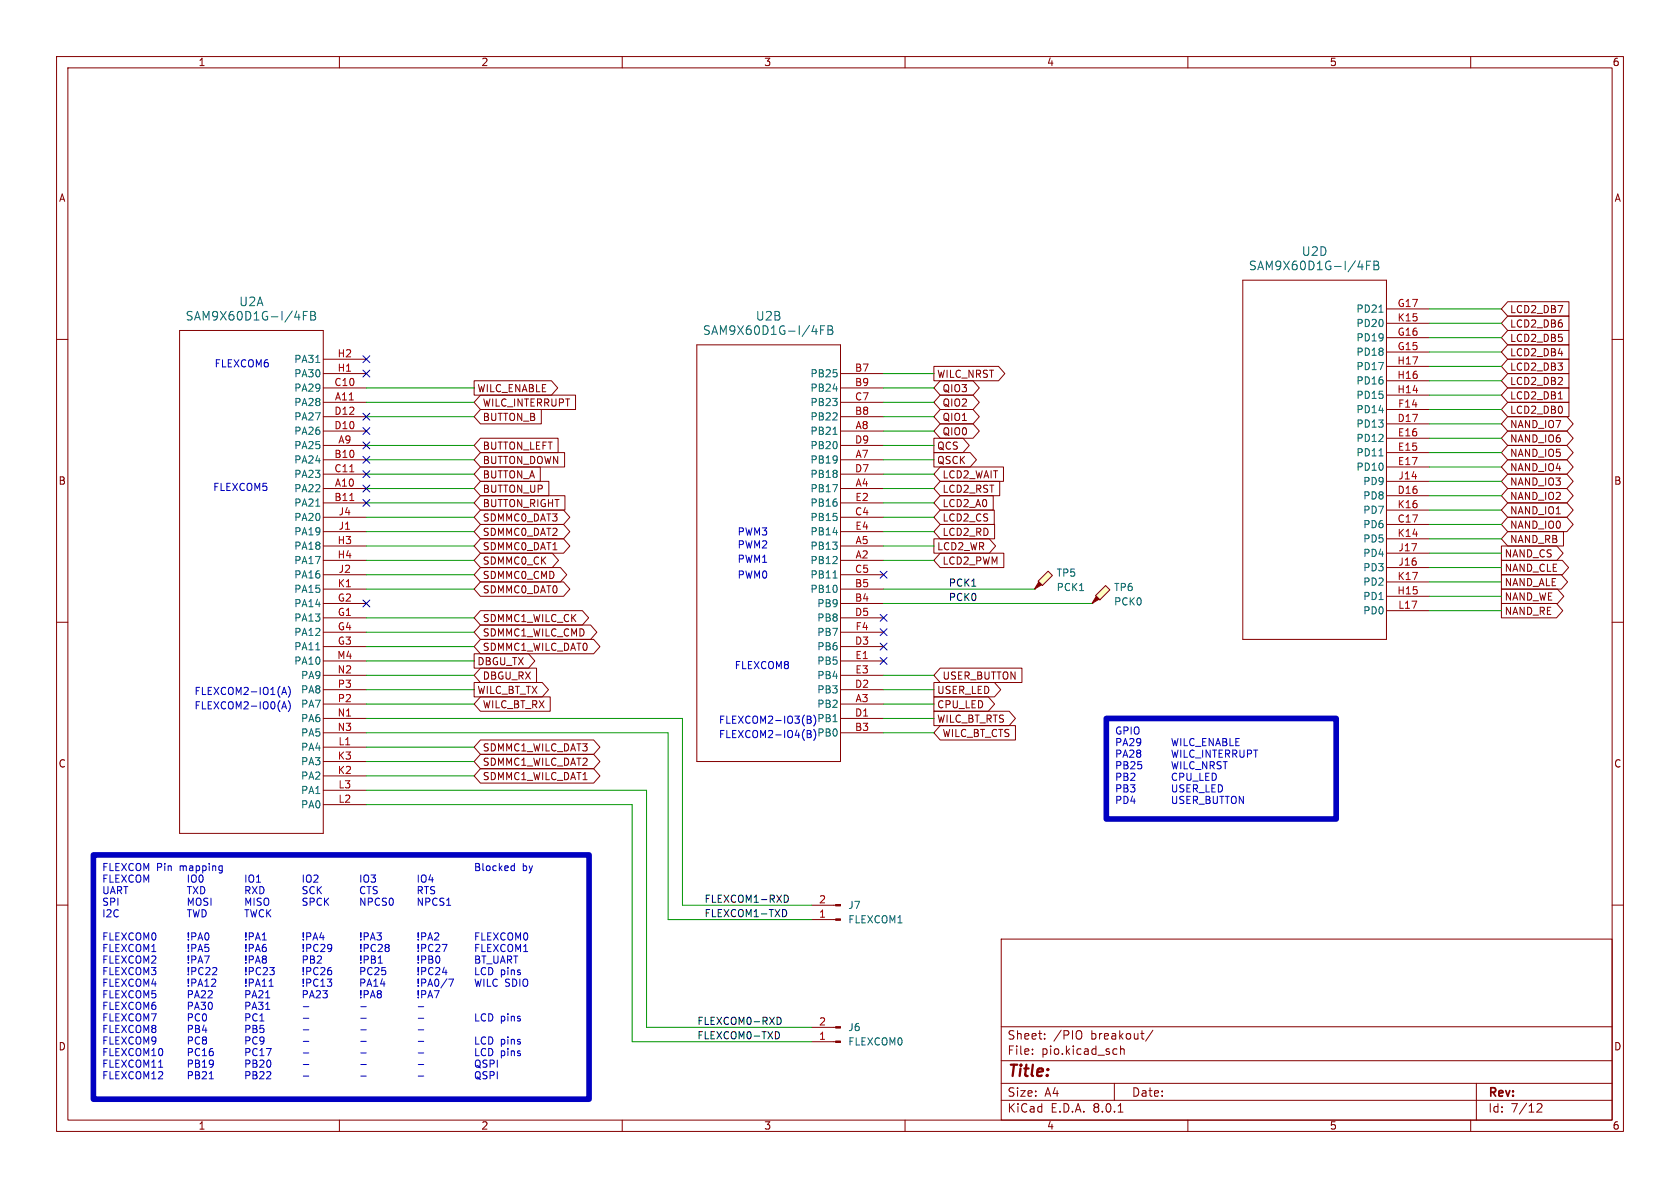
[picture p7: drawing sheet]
<svg xmlns="http://www.w3.org/2000/svg" width="297mm" height="210mm" viewBox="0 0 297 210" stroke-linecap="round" stroke-linejoin="round" font-family="sans-serif">
<g fill="none" stroke="#840000" stroke-width=".18">
<path d="M10 10h277v190h-277zM12 12h273v186h-273zM60 10v2M110 10v2M160 10v2M210 10v2M260 10v2M10 60h2M31.7 58.4h25.4v88.9h-25.4zM219.7 49.5h25.4v63.5h-25.4zM245.1 59.7h7.6M245.1 54.6h7.6"/>
<path d="M245.1 57.2h7.6M285 60h2M57.1 76.2h7.7M57.1 66h7.7M57.1 73.7h7.7M57.1 68.6h7.7M57.1 71.1h7.7M57.1 78.7h7.7M57.1 63.5h7.7M123.2 61h25.4v73.6h-25.4zM148.6 76.2h7.6M148.6 66h7.6"/>
<path d="M148.6 73.7h7.6M148.6 68.6h7.6M148.6 71.1h7.6M148.6 78.7h7.6M245.1 74.9h7.6M245.1 77.5h7.6M245.1 72.4h7.6M245.1 62.2h7.6M245.1 69.9h7.6M245.1 67.3h7.6M245.1 64.8h7.6M57.1 99.1h7.7"/>
<path d="M57.1 86.4h7.7M57.1 96.5h7.7M57.1 81.3h7.7M57.1 91.4h7.7M57.1 83.8h7.7M57.1 88.9h7.7M57.1 94h7.7M148.6 99.1h7.6M148.6 86.4h7.6M148.6 96.5h7.6M148.6 81.3h7.6M148.6 91.4h7.6"/>
<path d="M148.6 83.8h7.6M148.6 88.9h7.6M148.6 94h7.6M245.1 92.7h7.6M245.1 87.6h7.6M245.1 80h7.6M245.1 82.6h7.6M245.1 85.1h7.6M245.1 97.8h7.6M245.1 95.3h7.6M245.1 90.2h7.6M10 110h2"/>
<path d="M57.1 106.7h7.7M57.1 104.1h7.7M57.1 101.6h7.7M57.1 114.3h7.7M57.1 109.2h7.7M57.1 116.8h7.7M57.1 119.4h7.7M57.1 111.8h7.7M148.6 106.7h7.6M148.6 104.1h7.6M148.6 101.6h7.6M148.6 114.3h7.6"/>
<path d="M148.6 109.2h7.6M148.6 116.8h7.6M148.6 119.4h7.6M148.6 111.8h7.6M245.1 105.4h7.6M245.1 100.3h7.6M245.1 102.9h7.6M245.1 108h7.6M285 110h2M57.1 134.6h7.7M57.1 124.5h7.7M57.1 129.5h7.7"/>
<path d="M57.1 127h7.7M57.1 121.9h7.7M57.1 137.2h7.7M57.1 132.1h7.7M57.1 139.7h7.7M148.6 124.5h7.6M148.6 129.5h7.6M148.6 127h7.6M148.6 121.9h7.6M10 160h2M57.1 142.2h7.7M285 160h2"/>
<path d="M143.5 160h4.2M143.5 162.6h4.2M177 166h108v32h-108zM60 198v2M110 198v2M143.5 181.6h4.2M143.5 184.2h4.2M160 198v2M177 194.5h108M177 191.5h108M177 187.5h108M177 181.5h108"/>
<path d="M182.5 186.3v.1M182.5 185.5v.1M184.7 183.6v.1M184.7 182.8v.1M191 182.3a1.07 1.07 0 0 1 0 1.3M197 191.5v3M197.3 185.4l.2 .1M197.5 186.3l-.2 .1M197.7 196.6h.8M198.1 184.9v1.5M198.1 185.5l.2-.1 .4 .1v.9M203.8 182.1l-1.3 2"/>
<path d="M210 198v2M260 198v2M261 191.5v6.5M271.7 195.2l.6-.1 .2 .1 .1 .3-.9 1.1h.9"/>
</g>
<g fill="none" stroke="#006464" stroke-width=".18">
<path d="M53.6 55.8h.5M54.4 55.1h-.8v1.5M54.9 55.8h.5M54.9 55.1h.5l.3 .1v.3l-.3 .3a.41 .41 0 0 1 .4 .3 .41 .41 0 0 1-.3 .5h-.6zM145.1 58.3h.5M145.8 57.6h-.7v1.5M146.4 58.3h.5M146.4 57.6h.5l.2 .1 .1 .3-.3 .3a.41 .41 0 0 1 .4 .4 .41 .41 0 0 1-.3 .4h-.6zM241.6 46.9h.5M242.3 46.2h-.7v1.5M242.9 46.9h.5M242.9 46.2h.5l.2 .1 .1 .3-.3 .3a.41 .41 0 0 1 .4 .4 .41 .41 0 0 1-.3 .4h-.6z"/>
<path d="M243.8 55.2h.7M55.8 64.1h.8M147.3 76.8h.7M55.8 89.5h.8M243.8 80.6h.7M55.8 114.9h.8M147.3 102.2h.7"/>
</g>
<g fill="#840000" stroke="#840000" stroke-width=".18">
<path d="M147.7 159.9h.9v.2h-.9z"/>
<path d="M147.7 162.4h.9v.3h-.9z"/>
<path d="M147.7 181.5h.9v.2h-.9z"/>
<path d="M147.7 184h.9v.3h-.9z"/>
</g>
<path d="M61.8 88.5h.8M61.8 83.4h.8" fill="none" stroke="#a90000" stroke-width=".18"/>
<path d="M193.7 105.3l1.8-1.8 .7 .8-1.8 1.7z" fill="#ffffc2"/>
<path d="M193.8 105.4l.5 .5-1.3 .8z" fill="#840000" stroke="#840000" stroke-width=".18"/>
<path d="M193 106.7h.1M193.7 105.3l1.8-1.8 .7 .8-1.8 1.7z" fill="none" stroke="#840000" stroke-width=".18"/>
<path d="M183.5 102.7l1.8-1.7 .8 .7-1.8 1.8z" fill="#ffffc2"/>
<path d="M183.6 102.9l.5 .5-1.2 .7z" fill="#840000" stroke="#840000" stroke-width=".18"/>
<g fill="none" stroke="#840000" stroke-width=".18">
<path d="M266.5 53.3h10.9v2.6h-10.9l-1.1-1.3zM266.5 58.4h10.9v2.6h-10.9l-1.1-1.3zM266.5 55.9h10.9v2.5h-10.9l-1.1-1.2zM83.8 67.3h13.7l1.1 1.3-1.1 1.3h-13.7zM84.9 72.4h10.8v2.5h-10.8l-1.1-1.2zM84.9 69.8h16.8v2.6h-16.8l-1.1-1.3zM84.9 77.5h13.8v2.5h-13.8l-1.1-1.3zM165.1 77.5h5.1l1.2 1.2-1.2 1.3h-5.1zM165.1 64.8h11.4l1.1 1.2-1.1 1.3h-11.4zM166.2 69.8h5.8l1.1 1.3-1.1 1.3h-5.8l-1.1-1.3zM166.2 72.4h5.8l1.1 1.3-1.1 1.2h-5.8l-1.1-1.2zM166.2 67.3h5.8l1.1 1.3-1.1 1.3h-5.8l-1.1-1.3z"/>
<path d="M166.2 74.9h5.8l1.1 1.3-1.1 1.3h-5.8l-1.1-1.3zM266.5 63.5h10.9v2.5h-10.9l-1.1-1.2zM266.5 61h10.9v2.5h-10.9l-1.1-1.3zM266.5 78.7h10.5l1.1 1.3-1.1 1.3h-10.5l-1.1-1.3zM266.5 76.2h10.5l1.1 1.3-1.1 1.2h-10.5l-1.1-1.2zM266.5 68.6h10.9v2.5h-10.9l-1.1-1.2zM266.5 71.1h10.9v2.6h-10.9l-1.1-1.3zM266.5 73.7h10.5l1.1 1.2-1.1 1.3h-10.5l-1.1-1.3zM266.5 66h10.9v2.6h-10.9l-1.1-1.3zM275.5 70.5h.7M84.9 95.2h14.7l1.1 1.3-1.1 1.3h-14.7l-1.1-1.3zM84.9 97.8h12.7l1.1 1.3-1.1 1.2h-12.7l-1.1-1.2z"/>
<path d="M84.9 90.2h14.7l1.1 1.2-1.1 1.3h-14.7l-1.1-1.3zM84.9 85.1h12.1v2.5h-12.1l-1.1-1.2zM84.9 80h14.9v2.6h-14.9l-1.1-1.3zM84.9 82.5h10.6v2.6h-10.6l-1.1-1.3zM84.9 87.6h15v2.6h-15l-1.1-1.3zM84.9 92.7h14.7l1.1 1.3-1.1 1.3h-14.7l-1.1-1.3zM165.1 80h6.4l1.1 1.3-1.1 1.3h-6.4zM165.1 95.2h9.8l1.1 1.3-1.1 1.3h-9.8zM166.2 92.7h9.6v2.6h-9.6l-1.1-1.3zM166.2 97.8h11.3v2.5h-11.3l-1.1-1.2zM166.2 90.2h9.6v2.5h-9.6l-1.1-1.3zM166.2 82.5h11.2v2.6h-11.2l-1.1-1.3z"/>
<path d="M166.2 87.6h9.4v2.6h-9.4l-1.1-1.3zM166.2 85.1h10.5v2.5h-10.5l-1.1-1.2zM265.4 96.5h9.8l1.1 1.3-1.1 1.3h-9.8zM265.4 99.1h10.8l1.1 1.2-1.1 1.3h-10.8zM266.5 94h9.9v2.5h-9.9l-1.1-1.2zM266.5 88.9h10.5l1.1 1.3-1.1 1.2h-10.5l-1.1-1.2zM266.5 83.8h10.5l1.1 1.3-1.1 1.3h-10.5l-1.1-1.3zM266.5 86.4h10.5l1.1 1.2-1.1 1.3h-10.5l-1.1-1.3zM266.5 91.4h10.5l1.1 1.3-1.1 1.3h-10.5l-1.1-1.3zM266.5 81.3h10.5l1.1 1.3-1.1 1.2h-10.5l-1.1-1.2zM83.8 115.6h9.6l1.2 1.2-1.2 1.3h-9.6zM84.9 100.3h14.2l1.1 1.3-1.1 1.3h-14.2l-1.1-1.3z"/>
<path d="M84.9 102.9h14.7l1.1 1.2-1.1 1.3h-14.7l-1.1-1.3zM84.9 110.5h19.5l1.1 1.3-1.1 1.2h-19.5l-1.1-1.2zM84.9 113h20.1l1.1 1.3-1.1 1.3h-20.1l-1.1-1.3zM84.9 107.9h18.1l1.1 1.3-1.1 1.3h-18.1l-1.1-1.3zM84.9 118.1h10v2.6h-10l-1.1-1.3zM166.2 118.1h14.5v2.6h-14.5l-1.1-1.3zM182.9 104.1h.1M183.5 102.7l1.8-1.7 .8 .7-1.8 1.8zM265.4 106.7h9.8l1.1 1.3-1.1 1.2h-9.8zM265.4 101.6h10.6l1.1 1.3-1.1 1.2h-10.6zM265.4 104.1h10l1.1 1.3-1.1 1.3h-10zM83.8 120.6h12.1l1.1 1.3-1.1 1.3h-12.1z"/>
<path d="M84.9 130.8h20.1l1.1 1.3-1.1 1.3h-20.1l-1.1-1.3zM84.9 133.3h20.1l1.1 1.3-1.1 1.3h-20.1l-1.1-1.3zM84.9 123.2h12.4v2.5h-12.4l-1.1-1.2zM84.9 135.9h20.1l1.1 1.3-1.1 1.2h-20.1l-1.1-1.2zM165.1 125.7h13.3l1.1 1.3-1.1 1.3h-13.3zM165.1 120.6h10.7l1.1 1.3-1.1 1.3h-10.7zM165.1 123.2h9.6l1.1 1.3-1.1 1.2h-9.6zM166.2 128.3h13.3v2.5h-13.3l-1.1-1.3z"/>
</g>
<path d="M138.7 158.2a.64 .64 0 0 1 .7 .7 .64 .64 0 0 1-.7 .6M137.4 179.8a.64 .64 0 0 1 .7 .7 .64 .64 0 0 1-.7 .6M138.7 160.8a.68 .68 0 0 1 .4 .6 .68 .68 0 0 1-.4 .6M137.4 182.4a.68 .68 0 0 1 .4 .6 .68 .68 0 0 1-.4 .6" fill="none" stroke="#0f0f0f" stroke-width=".18"/>
<g fill="none" stroke="#0000c2" stroke-width=".18">
<path d="M49.8 125.3l.4-1.3 .5 1.3M49.8 122.8l.4-1.3 .5 1.3M49.9 125h.6M49.9 122.4h.6M51 123.9a1.46 1.46 0 0 1 0 1.9M51 121.3a1.46 1.46 0 0 1 0 2M142.7 129.1l.6 .1 .1 .3-.3 .2M142.7 126.6l.6 .1 .1 .2-.3 .3M142.7 129.7h.4M142.7 127.2h.4M143.1 129.7l.3 .3v.3l-.7 .1M143.1 127.2l.3 .2v.3l-.7 .2"/>
<path d="M143.9 128.9l.1 .3M143.9 126.4l.1 .2M144 130.6l-.1 .3M144 128.1l-.1 .2M210.6 136.7l-.1 1.1-.2 .2-.3-.1M210.9 138.1h.9M211 138.7h.5l.2 .3-.1 .3-.6 .1M211.3 139.4l.4 .6M212.1 136.7v1.3h.6M212.6 134.6l.7 1.3v-1.3M213.2 137.3h.4M213.2 138.7v1.3h.6"/>
<path d="M213.8 136.7h-.6v1.3h.6M213.9 134.6v1.3M214.2 139.3h.5M214.2 135.3l.5 .6M214.3 136.7a.64 .64 0 0 1 .7 .6 .64 .64 0 0 1-.7 .7zM214.7 135.1l-.3 .2h-.5M214.9 138.7h-.7v1.3h.7M214.9 131.8l.4-1.3 .5 1.3M215 131.5h.6M215.2 135l.7 .5-.3 .4-.4-.1M215.4 138.7a.64 .64 0 0 1 .7 .7 .64 .64 0 0 1-.7 .6zM216.2 130.5h.4l.2 .3-.2 .4 .2 .1 .1 .3-.2 .2h-.5z"/>
<path d="M216.2 131.2h.4M216.6 134.6v1.3M217.5 130.5v1.3h.6M217.9 132.6h.5l.3 .2-.2 .4-.6 .1M218.2 133.3l.5 .6M218.5 131.2h.4M219.1 130.5h-.6v1.3h.6M219.2 132.6v1l.2 .3h.3l.2-.3v-1M220.5 133.3l.6-.1 .2-.2-.1-.3-.7-.1v1.3M221.6 132.6h.8M222 132.6v1.3M38.9 153.1h.4"/>
<path d="M39.3 153.1v1l-.3 .2M39.3 153.8l-.4 .1M46.2 156.7a.66 .66 0 0 1 .5 .8 .66 .66 0 0 1-.8 .5M53.6 154.7v1.2M54.2 154.9l.3-.2a.43 .43 0 0 1 .5 .4v.4a.42 .42 0 0 1-.4 .5 .42 .42 0 0 1-.4-.5zM54.3 156.8l-.5-.1-.2 .3 .1 .3 .5 .2v.4l-.2 .1-.4-.1M54.3 158.8h-.5l-.2 .2 .1 .3 .5 .3v.3l-.2 .1h-.4M54.8 159.4h.6l.2-.2-.1-.3-.7-.1v1.2M55.5 154.8l.5-.1 .2 .3-.8 .9h.8M55.6 156.8a.6 .6 0 0 0-.9 .5 .6 .6 0 0 0 .6 .7l.3-.1M56.1 156.7v1.3M56.3 157.3l.5 .7"/>
<path d="M56.8 156.7l-.7 .7M56.8 158.9a.6 .6 0 0 0-.8 .4 .6 .6 0 0 0 .6 .7l.2-.1M57.4 158.8v1.2M57.6 159.3l.5 .7M58.1 158.8l-.7 .7M63.8 154.7v1.2M64.4 154.9l.2-.2a.43 .43 0 0 1 .6 .4v.4a.42 .42 0 0 1-.4 .5 .42 .42 0 0 1-.5-.5zM64.5 158.8v1.2l-.7-1.2v1.2M64.5 156.8a.6 .6 0 0 0-.8 .5 .6 .6 0 0 0 .6 .7l.2-.1M64.9 156.7h.7M65.1 159.4h.6l.1-.2v-.3l-.7-.1v1.2M65.2 156.7v1.3"/>
<path d="M65.6 154.7h.8l-.4 .5 .3 .1v.5l-.2 .1-.5-.1M66.7 156.8l-.5-.1-.2 .3 .1 .3 .5 .2v.4l-.2 .1-.4-.1M67.1 158.9a.6 .6 0 0 0-.8 .4 .6 .6 0 0 0 .6 .7l.2-.1M68.3 158.8h-.5l-.1 .1v.4l.5 .2 .1 .3-.2 .2h-.5M68.9 158.9l.2-.1a.68 .68 0 0 1 .4 .6 .68 .68 0 0 1-.4 .6l-.2-.1-.1-.3zM73.9 154.7v1.2M73.9 157.4l.6-.1 .2-.2-.1-.3-.7-.1v1.3M74.2 157.4l.5 .6M74.5 154.9l.3-.2a.43 .43 0 0 1 .5 .4v.4a.42 .42 0 0 1-.4 .5 .42 .42 0 0 1-.4-.5zM74.7 158.8v1.2l-.8-1.2v1.2M75 156.7h.8M75.3 159.4h.6l.1-.2-.1-.3-.6-.1v1.2"/>
<path d="M75.4 156.7v1.3M76.1 154.6l-.3 .9h.8M76.4 155.1v.8M76.8 156.8l-.4-.1-.3 .3 .1 .3 .6 .2v.4l-.2 .1-.5-.1M77.3 158.9a.6 .6 0 0 0-.9 .4 .6 .6 0 0 0 .6 .7l.3-.1M78.5 158.8h-.5l-.2 .1v.4l.6 .2 .1 .3-.3 .2h-.4M79 159.1l.3-.3v1.2M84.1 152.6h.4l.3 .3-.3 .3 .3 .2v.3l-.2 .2h-.5zM84.1 153.2h.4M85.4 152.6v1.1l.2 .2M86 153.2l.2-.1 .4 .1v.5l-.1 .1-.3 .1-.2-.1zM87.7 153.1h-.3l-.3 .2 .1 .5h.5"/>
<path d="M88.3 152.6v1.3M88.4 153.4l.4 .5M88.8 153.1l-.5 .4M89.2 153.5l.6-.1v-.3h-.4l-.2 .1 .1 .6h.5M90.5 153.1l-.2 .2 .2 .5M93.5 153.1l.3 .8M93.8 153.9l-.3 .4M94.1 153.1l-.3 .8M211.9 140.1h1M215.2 140.8v1l-.1 .2M215.6 140.8h.8M216 140.8v1.2"/>
<path d="M216.6 140.8h.7M217 140.8v1.2M217.8 141l.2-.2a.43 .43 0 0 1 .5 .4v.4a.42 .42 0 0 1-.4 .5 .42 .42 0 0 1-.4-.5zM219.8 140.8v1.2l-.7-1.2v1.2M33.5 160.8v1.3M34.1 160.8l.4 1.3 .2-.9 .2 .9 .3-1.3M35.7 160.8v1.3a.66 .66 0 0 0 .7-.3 .66 .66 0 0 0-.1-.8M43.5 177.2v1.2M43.6 160.8v1.3M44.2 177.4l-.1 .4h-.6M44.3 160.8l.3 1.3 .3-.9 .2 .9 .3-1.3M44.6 178.4l.4-1.2 .4 1.2"/>
<path d="M44.7 178.1h.6M45.9 161a.59 .59 0 0 0-.1 .8 .59 .59 0 0 0 .8 .2M45.9 179.6l.4-.4v1.3M46.5 177.2l-.4 .5 .3 .1v.5l-.2 .1-.5-.1M47 178.4h.7M47.2 160.8v1.3M47.2 177.4l-.2 .1M47.3 161.4l.6 .7M47.3 177.2v1.2M47.9 160.8l-.7 .7M53.6 175.1v1.3M53.6 178h1"/>
<path d="M54.3 175.4l-.1 .3-.6 .1M54.7 176.4l.4-1.3 .5 1.3M54.8 176h.6M56.6 175.4v.3l-.7 .7h.7M57.9 175.1l-.5 .5 .4 .1v.6l-.2 .1-.5-.1M58.6 171.6v.6M63.8 164.9v.8M63.8 166.1v.1M63.8 166.9v.8M63.8 168.1v.1M63.8 169v.8M63.8 170.1v.2"/>
<path d="M63.8 171.7l.6-.1 .1-.1-.1-.3-.6-.2v1.3M63.8 173.7h.6l.1-.2-.1-.3-.6-.1v1.3M63.8 175.1v.8M63.8 176.3v.1M63.8 178h1M64.4 165.6l.6-.1 .1-.2v-.3l-.7-.1v1.3M64.4 167.6h.6l.1-.2v-.3l-.7-.2v1.3M64.4 169.7l.6-.1 .1-.2v-.3l-.7-.1v1.3M64.4 175.8l.6-.1 .1-.2v-.3l-.7-.1v1.3M64.9 174.4l.4-1.3 .4 1.3M65 174h.6M65.5 166.2l.4-1.3 .4 1.3"/>
<path d="M65.5 176.4l.4-1.3 .4 1.3M65.6 165.8h.6M65.6 176h.6M65.7 169h.4l.2 .2-.2 .4 .2 .1 .1 .3-.3 .3h-.4zM65.7 169.6h.4M65.8 171.2a.6 .6 0 0 0-.9 .4 .6 .6 0 0 0 .6 .7l.3-.1M66.1 174.4h.7M66.1 173.4l.3-.3v1.3M66.3 171.2l.4-.2 .3 .4-.8 .9h.8M66.4 167.1a.6 .6 0 0 0-.9 .4 .6 .6 0 0 0 .6 .7l.3-.1M66.6 164.9h.8l-.4 .5 .4 .1v.6l-.2 .1-.6-.1M66.9 167.1l.5-.2 .2 .4-.8 .9h.8"/>
<path d="M66.9 170.3h.7M66.9 169.4l.3-.4v1.3M66.9 175.7l-.2-.3 .2-.3h.3l.2 .3-.2 .3M66.9 175.7l-.2 .2v.3l.2 .2 .4-.1 .1-.1v-.4l-.2-.1M66.9 175.7h.3M67.6 173l-.3 .9h.8M67.9 173.5v.9M68.1 171h-.6v.6l.2-.1 .4 .1 .1 .2-.1 .4-.1 .1-.5-.1M68.3 167.5l-.2-.3 .2-.3h.3l.2 .3-.2 .3M68.3 167.5l-.2 .2v.3l.2 .2h.3l.2-.2-.1-.4-.1-.1M68.3 167.5h.3M73.9 164.9v.8"/>
<path d="M73.9 166.1v.1M73.9 166.9v.8M73.9 168.1v.1M73.9 169v.8M73.9 170.1v.2M73.9 171v.8M73.9 172.2v.1M73.9 173.1v.8M73.9 174.2v.2M73.9 175.1v.8M73.9 176.3v.1M73.9 178h1"/>
<path d="M74.5 169.7l.7-.1 .1-.2-.1-.3-.7-.1v1.3M74.5 165.6l.7-.1 .1-.2-.1-.3-.7-.1v1.3M74.5 167.6h.7l.1-.2-.1-.3-.7-.2v1.3M74.5 171.7l.7-.1 .1-.1-.1-.3-.7-.2v1.3M74.5 173.7h.7l.1-.2-.1-.3-.7-.1v1.3M74.5 175.8l.7-.1 .1-.2-.1-.3-.7-.1v1.3M75.6 166.2l.5-1.3 .4 1.3M75.6 174.4l.5-1.3 .4 1.3M75.6 176.4l.5-1.3 .4 1.3M75.8 165.8h.6M75.8 174h.6M75.8 176h.6"/>
<path d="M75.8 169h.4l.3 .2-.3 .4 .3 .1v.3l-.2 .3h-.5zM75.8 169.6h.4M76.5 167.1a.6 .6 0 0 0-.8 .4 .6 .6 0 0 0 .6 .7l.2-.1M76.5 171.2a.6 .6 0 0 0-.8 .4 .6 .6 0 0 0 .6 .7l.2-.1M76.8 175.1h.8l-.5 1.3M76.8 165l.5-.1 .3 .4-.8 .9h.8M77 173.1h.1a.68 .68 0 0 1 .5 .6 .68 .68 0 0 1-.5 .7 .84 .84 0 0 1-.1-1.3zM77 171.2l.5-.2 .3 .4-.8 .9h.8M77 167.1l.5-.2 .3 .4-.8 .9h.8M77.1 169.1l.2-.1a.68 .68 0 0 1 .5 .6 .68 .68 0 0 1-.5 .7l-.2-.2-.1-.3zM78.2 166.9h.8l-.5 1.3M78.5 171l-.3 .9h.8"/>
<path d="M78.8 171.5v.8M79 160h.7M79 173l-1.1 1.7M79.3 173.1h.9l-.6 1.3M84 173.1l.3 1.3 .2-1 .3 1 .3-1.3M84.1 169h.4l.3 .2-.3 .4 .3 .1v.3l-.2 .3h-.5zM84.1 171v1.3h.6M84.1 179.2v1.3h.6M84.1 165.5h.4M84.1 167.6h.4M84.1 169.6h.4M84.7 164.9h-.6v1.3"/>
<path d="M84.7 166.9h-.6v1.3M85.2 164.9v1.3h.6M85.2 166.9v1.3h.6M85.2 169h.7M85.6 169v1.3M85.6 173.1v1.3M85.9 179.3a.6 .6 0 0 0-.9 .5 .6 .6 0 0 0 .6 .7l.3-.1M85.9 171.2a.6 .6 0 0 0-.9 .4 .6 .6 0 0 0 .6 .7l.3-.1M86 170.4h1M86.2 173.1v1.3h.6M86.2 165.5h.4M86.2 167.6h.4"/>
<path d="M86.4 171a.64 .64 0 0 1 .7 .7 .64 .64 0 0 1-.7 .6zM86.4 179.2a.64 .64 0 0 1 .7 .6 .64 .64 0 0 1-.7 .7zM86.8 164.9h-.6v1.3h.6M86.8 166.9h-.6v1.3h.6M87.2 164.9l.9 1.3M87.2 166.9l.9 1.3M87.3 169v1l.2 .3 .4-.1 .1-.2v-1M87.9 173.2a.6 .6 0 0 0-.8 .4 .6 .6 0 0 0 .6 .8l.2-.2M88.1 164.9l-.9 1.3M88.1 166.9l-.9 1.3M88.5 170.3l.4-1.3 .4 1.3M88.6 169.9h.6"/>
<path d="M89.3 165a.6 .6 0 0 0-.8 .4 .6 .6 0 0 0 .6 .8l.2-.1M89.3 167.1a.6 .6 0 0 0-.8 .4 .6 .6 0 0 0 .6 .7l.2-.1M89.7 169.7l.6-.1 .2-.2-.1-.3-.7-.1v1.3M89.8 165.1l.3-.2a.43 .43 0 0 1 .5 .4v.4a.42 .42 0 0 1-.4 .5 .42 .42 0 0 1-.4-.5zM89.8 167.1l.3-.2a.43 .43 0 0 1 .5 .5v.4a.42 .42 0 0 1-.4 .4 .42 .42 0 0 1-.4-.4zM90 169.7l.5 .6M90.8 169h.7M91.2 166.2v-1.3l.4 .9 .4-.9v1.3M91.2 168.2v-1.3l.4 1 .4-1v1.3M91.2 169v1.3M92.6 168.2h.7M92.6 167.3l.3-.4v1.3"/>
<path d="M92.7 165l.2-.1a.68 .68 0 0 1 .4 .6 .68 .68 0 0 1-.4 .7l-.2-.1-.1-.4zM43.5 181.3v1.2M44.2 181.5l-.1 .4h-.6M44.7 181.3v1.2l.7-.1 .1-.3-.3-.2M44.7 181.9h.5M45.4 181.5l-.2 .4M45.9 180.5h.8M46.6 181.3h-.6l-.1 .6 .2-.2 .4 .1 .2 .2-.1 .4-.2 .1-.5-.1M46.7 183.8l-.3 .3h-.2l-.3-.3 .2-.4 .3-.1 .2 .1a.84 .84 0 0 1-.3 1.2h-.2M47.1 185.3h.8l-.5 1.3M53.6 180h1M53.6 182h1"/>
<path d="M53.6 184.1h1M53.6 186.1h1M53.6 188.2h1M53.6 190.2h1M63.8 180h1M63.8 182h1M63.8 184.1h1M63.8 186.1h1M63.8 188.2h1M63.8 190.2h1M73.9 180h1M73.9 182h1"/>
<path d="M73.9 184.1h1M73.9 186.1h1M73.9 188.2h1M73.9 190.2h1M84.1 183.3v1.3h.6M84.1 185.3v1.3h.6M84.2 187.5l.1-.1a.43 .43 0 0 1 .6 .4v.4a.42 .42 0 0 1-.4 .5 .42 .42 0 0 1-.5-.5v-.4zM84.2 189.5l.1-.1a.43 .43 0 0 1 .6 .5v.4a.42 .42 0 0 1-.4 .4 .42 .42 0 0 1-.5-.4v-.4zM84.3 188.4l.6 .4M84.3 190.4l.6 .4M85.9 183.4a.6 .6 0 0 0-.9 .4 .6 .6 0 0 0 .6 .8l.3-.1M85.9 185.5a.6 .6 0 0 0-.9 .4 .6 .6 0 0 0 .6 .7l.3-.1"/>
<path d="M86.1 187.5l-.5-.1-.2 .1v.4l.6 .2 .1 .3-.2 .3-.5-.1M86.1 189.5l-.5-.1-.2 .2v.3l.6 .3 .1 .3-.2 .2-.5-.1M86.4 183.3a.64 .64 0 0 1 .7 .6 .64 .64 0 0 1-.7 .7zM86.4 185.3a.64 .64 0 0 1 .7 .7 .64 .64 0 0 1-.7 .6zM86.6 188.1l.6-.1 .2-.2-.1-.3-.7-.1v1.3M86.6 190.1l.6-.1 .2-.1-.1-.3-.7-.2v1.3M87.9 187.4v1.3M87.9 189.4v1.3"/>
</g>
<path d="M195.6 127h40.6v17.8h-40.6zM16.5 151.1h87.6v43.2h-87.6z" fill="none" stroke="#0000c2" stroke-width="1"/>
<g fill="none" stroke="#009600" stroke-width=".18">
<path d="M252.7 59.7h12.7M252.7 57.2h12.7M252.7 54.6h12.7M64.8 71.1h19M64.8 68.6h19M64.8 73.7h19M64.8 78.7h19M156.2 71.1h8.9M156.2 68.6h8.9M156.2 73.7h8.9M156.2 78.7h8.9M156.2 76.2h8.9"/>
<path d="M156.2 66h8.9M252.7 74.9h12.7M252.7 69.9h12.7M252.7 77.5h12.7M252.7 64.8h12.7M252.7 62.2h12.7M252.7 67.3h12.7M252.7 72.4h12.7M64.8 91.4h19M64.8 88.9h19M64.8 81.3h19M64.8 94h19"/>
<path d="M64.8 96.5h19M64.8 99.1h19M64.8 86.4h19M64.8 83.8h19M156.2 91.4h8.9M156.2 88.9h8.9M156.2 81.3h8.9M156.2 94h8.9M156.2 96.5h8.9M156.2 99.1h8.9M156.2 86.4h8.9M156.2 83.8h8.9"/>
<path d="M252.7 82.6h12.7M252.7 85.1h12.7M252.7 97.8h12.7M252.7 92.7h12.7M252.7 95.3h12.7M252.7 87.6h12.7M252.7 80h12.7M252.7 90.2h12.7M64.8 114.3h19M64.8 119.4h19M64.8 116.8h19M64.8 104.1h19"/>
<path d="M64.8 111.8h19M64.8 109.2h19M64.8 101.6h19M156.2 119.4h8.9M156.2 104.1h26.7M156.2 106.7h36.8M252.7 108h12.7M252.7 100.3h12.7M252.7 102.9h12.7M252.7 105.4h12.7M64.8 139.7h49.5v41.9h29.2M64.8 129.5h53.3v33.1h25.4"/>
<path d="M64.8 127h55.8v33h22.9M64.8 121.9h19M64.8 124.5h19M64.8 134.6h19M64.8 137.2h19M64.8 132.1h19M156.2 129.5h8.9M156.2 121.9h8.9M156.2 124.5h8.9M156.2 127h8.9M64.8 142.2h47v42h31.7"/>
</g>
<g fill="none" stroke="#000084" stroke-width=".18">
<path d="M64.2 75.6l1.2 1.2M64.2 78.1l1.2 1.2M64.2 73.1l1.2 1.2M64.2 62.9l1.2 1.2M64.2 65.4l1.2 1.2M65.4 75.6l-1.2 1.2M65.4 78.1l-1.2 1.2M65.4 73.1l-1.2 1.2M65.4 62.9l-1.2 1.2M65.4 65.4l-1.2 1.2M64.2 83.2l1.2 1.2M64.2 80.7l1.2 1.2"/>
<path d="M64.2 85.8l1.2 1.2M64.2 88.3l1.2 1.2M65.4 83.2l-1.2 1.2M65.4 80.7l-1.2 1.2M65.4 85.8l-1.2 1.2M65.4 88.3l-1.2 1.2M64.2 106.1l1.2 1.2M65.4 106.1l-1.2 1.2M155.6 101l1.2 1.2M155.6 113.7l1.2 1.2M155.6 116.2l1.2 1.2M155.6 111.2l1.2 1.2"/>
<path d="M155.6 108.6l1.2 1.2M156.8 101l-1.2 1.2M156.8 113.7l-1.2 1.2M156.8 116.2l-1.2 1.2M156.8 111.2l-1.2 1.2M156.8 108.6l-1.2 1.2"/>
</g>
<text font-size="2.8" fill="#840000" x="178" y="190.9">Title:</text>
<g font-size="2.1" fill="#006464">
<text x="220.7" y="48">SAM9X60D1G-I/4FB</text>
<text x="230" y="45.4">U2D</text>
<text x="32.7" y="56.9">SAM9X60D1G-I/4FB</text>
<text x="42.2" y="54.3">U2A</text>
<text x="124.2" y="59.4">SAM9X60D1G-I/4FB</text>
<text x="133.5" y="56.9">U2B</text>
</g>
<g font-size="2.1" fill="#840000">
<text x="178" y="184">Sheet:</text>
<text x="186.2" y="184">/PIO</text>
<text x="192.9" y="184">breakout/</text>
<text x="178" y="186.7">File:</text>
<text x="184.1" y="186.7">pio.kicad_sch</text>
<text x="178" y="196.9">KiCad</text>
<text x="178" y="194.1">Size:</text>
<text x="184.7" y="194.1">A4</text>
<text x="185.7" y="196.9">E.D.A.</text>
<text x="193.3" y="196.9">8.0.1</text>
<text x="200" y="194.1">Date:</text>
<text x="263" y="194.3">Rev:</text>
<text x="263" y="196.9">Id:</text>
<text x="267.1" y="196.9">7/12</text>
</g>
<g font-size="1.8" fill="#840000">
<text x="35" y="11.9">1</text>
<text x="85" y="11.9">2</text>
<text x="135" y="11.9">3</text>
<text x="185" y="11.9">4</text>
<text x="235" y="11.9">5</text>
<text x="285" y="11.9">6</text>
<text x="10.3" y="35.9">A</text>
<text x="285.3" y="35.9">A</text>
<text x="266.9" y="55.6">LCD2_DB7</text>
<text x="266.9" y="58.1">LCD2_DB6</text>
<text x="266.9" y="60.6">LCD2_DB5</text>
<text x="266.9" y="65.7">LCD2_DB3</text>
<text x="266.9" y="63.2">LCD2_DB4</text>
<text x="84.3" y="69.5">WILC_ENABLE</text>
<text x="165.6" y="67">WILC_NRST</text>
<text x="166.5" y="69.5">QIO3</text>
<text x="266.9" y="70.8">LCD2_DB1</text>
<text x="266.9" y="68.3">LCD2_DB2</text>
<text x="85.2" y="74.6">BUTTON_B</text>
<text x="85.2" y="72.1">WILC_INTERRUPT</text>
<text x="166.5" y="72.1">QIO2</text>
<text x="166.5" y="74.6">QIO1</text>
<text x="166.5" y="77.2">QIO0</text>
<text x="266.9" y="73.3">LCD2_DB0</text>
<text x="266.9" y="75.9">NAND_IO7</text>
<text x="85.2" y="79.7">BUTTON_LEFT</text>
<text x="85.2" y="82.2">BUTTON_DOWN</text>
<text x="165.6" y="82.2">QSCK</text>
<text x="165.6" y="79.7">QCS</text>
<text x="266.9" y="81">NAND_IO5</text>
<text x="266.9" y="83.5">NAND_IO4</text>
<text x="266.9" y="78.4">NAND_IO6</text>
<text x="10.3" y="85.9">B</text>
<text x="85.2" y="87.3">BUTTON_UP</text>
<text x="85.2" y="84.8">BUTTON_A</text>
<text x="85.2" y="89.9">BUTTON_RIGHT</text>
<text x="166.5" y="84.8">LCD2_WAIT</text>
<text x="166.5" y="89.9">LCD2_A0</text>
<text x="166.5" y="87.3">LCD2_RST</text>
<text x="266.9" y="86">NAND_IO3</text>
<text x="266.9" y="88.6">NAND_IO2</text>
<text x="285.3" y="85.9">B</text>
<text x="85.2" y="92.4">SDMMC0_DAT3</text>
<text x="85.2" y="94.9">SDMMC0_DAT2</text>
<text x="166.5" y="94.9">LCD2_RD</text>
<text x="166.5" y="92.4">LCD2_CS</text>
<text x="266.9" y="91.1">NAND_IO1</text>
<text x="266.9" y="93.7">NAND_IO0</text>
<text x="85.2" y="97.5">SDMMC0_DAT1</text>
<text x="85.2" y="100">SDMMC0_CK</text>
<text x="165.6" y="97.5">LCD2_WR</text>
<text x="166.5" y="100">LCD2_PWM</text>
<text x="265.9" y="98.7">NAND_CS</text>
<text x="265.9" y="101.3">NAND_CLE</text>
<text x="266.9" y="96.2">NAND_RB</text>
<text x="85.2" y="102.6">SDMMC0_CMD</text>
<text x="85.2" y="105.1">SDMMC0_DAT0</text>
<text x="265.9" y="103.8">NAND_ALE</text>
<text x="265.9" y="106.4">NAND_WE</text>
<text x="85.2" y="112.7">SDMMC1_WILC_CMD</text>
<text x="85.2" y="110.2">SDMMC1_WILC_CK</text>
<text x="265.9" y="108.9">NAND_RE</text>
<text x="84.3" y="117.8">DBGU_TX</text>
<text x="85.2" y="115.3">SDMMC1_WILC_DAT0</text>
<text x="84.3" y="122.9">WILC_BT_TX</text>
<text x="85.2" y="125.4">WILC_BT_RX</text>
<text x="85.2" y="120.3">DBGU_RX</text>
<text x="165.6" y="122.9">USER_LED</text>
<text x="165.6" y="125.4">CPU_LED</text>
<text x="166.5" y="120.3">USER_BUTTON</text>
<text x="165.6" y="128">WILC_BT_RTS</text>
<text x="166.5" y="130.5">WILC_BT_CTS</text>
<text x="10.3" y="135.9">C</text>
<text x="85.2" y="133">SDMMC1_WILC_DAT3</text>
<text x="85.2" y="135.6">SDMMC1_WILC_DAT2</text>
<text x="285.3" y="135.9">C</text>
<text x="85.2" y="138.1">SDMMC1_WILC_DAT1</text>
<text x="10.3" y="185.9">D</text>
<text x="285.3" y="185.9">D</text>
<text x="35" y="199.9">1</text>
<text x="85" y="199.9">2</text>
<text x="135" y="199.9">3</text>
<text x="185" y="199.9">4</text>
<text x="235" y="199.9">5</text>
<text x="285" y="199.9">6</text>
</g>
<g font-size="1.8" fill="#006464">
<text x="239.7" y="55.5">PD21</text>
<text x="239.7" y="58">PD20</text>
<text x="51.9" y="64.4">PA31</text>
<text x="239.7" y="63.1">PD18</text>
<text x="239.7" y="60.6">PD19</text>
<text x="239.7" y="65.6">PD17</text>
<text x="51.9" y="72">PA28</text>
<text x="51.9" y="69.4">PA29</text>
<text x="51.9" y="66.9">PA30</text>
<text x="143.2" y="66.9">PB25</text>
<text x="143.2" y="69.4">PB24</text>
<text x="143.2" y="72">PB23</text>
<text x="239.7" y="70.7">PD15</text>
<text x="239.7" y="68.2">PD16</text>
<text x="51.9" y="77.1">PA26</text>
<text x="51.9" y="74.5">PA27</text>
<text x="143.2" y="77.1">PB21</text>
<text x="143.2" y="74.5">PB22</text>
<text x="239.7" y="75.8">PD13</text>
<text x="239.7" y="73.3">PD14</text>
<text x="51.9" y="79.6">PA25</text>
<text x="51.9" y="82.1">PA24</text>
<text x="143.2" y="82.1">PB19</text>
<text x="143.2" y="79.6">PB20</text>
<text x="239.7" y="80.9">PD11</text>
<text x="239.7" y="78.3">PD12</text>
<text x="239.7" y="83.4">PD10</text>
<text x="51.9" y="87.2">PA22</text>
<text x="51.9" y="89.8">PA21</text>
<text x="51.9" y="84.7">PA23</text>
<text x="143.2" y="87.2">PB17</text>
<text x="143.2" y="84.7">PB18</text>
<text x="143.2" y="89.8">PB16</text>
<text x="240.9" y="88.5">PD8</text>
<text x="240.9" y="86">PD9</text>
<text x="51.9" y="94.8">PA19</text>
<text x="51.9" y="92.3">PA20</text>
<text x="143.2" y="92.3">PB15</text>
<text x="143.2" y="94.8">PB14</text>
<text x="240.9" y="93.6">PD6</text>
<text x="240.9" y="91">PD7</text>
<text x="51.9" y="97.4">PA18</text>
<text x="51.9" y="99.9">PA17</text>
<text x="143.2" y="99.9">PB12</text>
<text x="143.2" y="97.4">PB13</text>
<text x="240.9" y="101.2">PD3</text>
<text x="240.9" y="98.7">PD4</text>
<text x="240.9" y="96.1">PD5</text>
<text x="51.9" y="107.5">PA14</text>
<text x="51.9" y="102.5">PA16</text>
<text x="51.9" y="105">PA15</text>
<text x="143.2" y="105">PB10</text>
<text x="143.2" y="102.5">PB11</text>
<text x="144.4" y="107.5">PB9</text>
<text x="186.7" y="102.1">TP5</text>
<text x="186.7" y="104.7">PCK1</text>
<text x="196.9" y="104.7">TP6</text>
<text x="196.9" y="107.2">PCK0</text>
<text x="240.9" y="106.3">PD1</text>
<text x="240.9" y="103.7">PD2</text>
<text x="51.9" y="110.1">PA13</text>
<text x="51.9" y="112.6">PA12</text>
<text x="144.4" y="110.1">PB8</text>
<text x="144.4" y="112.6">PB7</text>
<text x="240.9" y="108.8">PD0</text>
<text x="51.9" y="115.2">PA11</text>
<text x="51.9" y="117.7">PA10</text>
<text x="144.4" y="115.2">PB6</text>
<text x="144.4" y="117.7">PB5</text>
<text x="53.1" y="120.2">PA9</text>
<text x="53.1" y="125.3">PA7</text>
<text x="53.1" y="122.8">PA8</text>
<text x="144.4" y="125.3">PB2</text>
<text x="144.4" y="122.8">PB3</text>
<text x="144.4" y="120.2">PB4</text>
<text x="53.1" y="127.9">PA6</text>
<text x="53.1" y="130.4">PA5</text>
<text x="53.1" y="135.5">PA3</text>
<text x="53.1" y="132.9">PA4</text>
<text x="53.1" y="138">PA2</text>
<text x="53.1" y="143.1">PA0</text>
<text x="53.1" y="140.6">PA1</text>
<text x="149.9" y="160.9">J7</text>
<text x="149.9" y="163.4">FLEXCOM1</text>
<text x="149.9" y="182.5">J6</text>
<text x="149.9" y="185">FLEXCOM0</text>
</g>
<g font-size="1.8" fill="#a90000">
<text x="247" y="59.4">G16</text>
<text x="247" y="54.4">G17</text>
<text x="247" y="56.9">K15</text>
<text x="59.6" y="65.8">H1</text>
<text x="59.6" y="63.2">H2</text>
<text x="151.1" y="65.8">B7</text>
<text x="246.9" y="64.5">H17</text>
<text x="247" y="62">G15</text>
<text x="59" y="68.3">C10</text>
<text x="59.1" y="70.9">A11</text>
<text x="151.1" y="68.3">B9</text>
<text x="151.1" y="70.9">C7</text>
<text x="246.9" y="69.6">H14</text>
<text x="246.9" y="67.1">H16</text>
<text x="59" y="75.9">D10</text>
<text x="59" y="73.4">D12</text>
<text x="151.1" y="73.4">B8</text>
<text x="151.1" y="75.9">A8</text>
<text x="247" y="74.7">D17</text>
<text x="247" y="77.2">E16</text>
<text x="247.1" y="72.1">F14</text>
<text x="59" y="81">B10</text>
<text x="59" y="83.6">C11</text>
<text x="59.7" y="78.5">A9</text>
<text x="151.1" y="83.6">D7</text>
<text x="151.1" y="78.5">D9</text>
<text x="151.1" y="81">A7</text>
<text x="247" y="79.8">E15</text>
<text x="247" y="82.3">E17</text>
<text x="59" y="88.6">B11</text>
<text x="59.1" y="86.1">A10</text>
<text x="151.1" y="88.6">E2</text>
<text x="151.1" y="86.1">A4</text>
<text x="247" y="87.4">D16</text>
<text x="247" y="89.9">K16</text>
<text x="247.1" y="84.8">J14</text>
<text x="59.8" y="93.7">J1</text>
<text x="59.8" y="91.2">J4</text>
<text x="151.1" y="91.2">C4</text>
<text x="151.1" y="93.7">E4</text>
<text x="247" y="92.5">C17</text>
<text x="247" y="95">K14</text>
<text x="59.6" y="96.3">H3</text>
<text x="59.6" y="98.8">H4</text>
<text x="59.8" y="101.3">J2</text>
<text x="151.1" y="101.3">C5</text>
<text x="151.1" y="98.8">A2</text>
<text x="151.1" y="96.3">A5</text>
<text x="247.1" y="100.1">J16</text>
<text x="247.1" y="97.5">J17</text>
<text x="59.6" y="106.4">G2</text>
<text x="59.6" y="103.9">K1</text>
<text x="151.1" y="106.4">B4</text>
<text x="151.1" y="103.9">B5</text>
<text x="246.9" y="105.2">H15</text>
<text x="247" y="102.6">K17</text>
<text x="247.1" y="107.7">L17</text>
<text x="59.6" y="109">G1</text>
<text x="59.6" y="111.5">G4</text>
<text x="151.1" y="109">D5</text>
<text x="151.1" y="111.5">F4</text>
<text x="59.5" y="116.6">M4</text>
<text x="59.6" y="119.1">N2</text>
<text x="59.6" y="114">G3</text>
<text x="151.1" y="114">D3</text>
<text x="151.1" y="116.6">E1</text>
<text x="151.1" y="119.1">E3</text>
<text x="59.6" y="124.2">P2</text>
<text x="59.6" y="121.7">P3</text>
<text x="151.1" y="121.7">D2</text>
<text x="151.1" y="124.2">A3</text>
<text x="59.6" y="126.7">N1</text>
<text x="59.6" y="129.3">N3</text>
<text x="59.7" y="131.8">L1</text>
<text x="151.1" y="129.3">B3</text>
<text x="151.1" y="126.7">D1</text>
<text x="59.6" y="136.9">K2</text>
<text x="59.6" y="134.4">K3</text>
<text x="59.7" y="142">L2</text>
<text x="59.7" y="139.4">L3</text>
<text x="144.7" y="159.8">2</text>
<text x="144.7" y="162.3">1</text>
<text x="144.7" y="183.9">1</text>
<text x="144.7" y="181.4">2</text>
</g>
<g font-size="1.8" fill="#0000c2">
<text x="37.8" y="65">FLEXCOM6</text>
<text x="37.6" y="86.9">FLEXCOM5</text>
<text x="130.3" y="94.7">PWM3</text>
<text x="130.3" y="99.6">PWM1</text>
<text x="130.3" y="97">PWM2</text>
<text x="130.3" y="102.4">PWM0</text>
<text x="129.8" y="118.4">FLEXCOM8</text>
<text x="34.3" y="125.5">FLEXCOM2-IO0(A)</text>
<text x="34.3" y="122.9">FLEXCOM2-IO1(A)</text>
<text x="127" y="130.6">FLEXCOM2-IO4(B)</text>
<text x="127" y="128">FLEXCOM2-IO3(B)</text>
<text x="144.4" y="130.4">PB0</text>
<text x="144.4" y="127.9">PB1</text>
<text x="197" y="130.2">GPIO</text>
<text x="197" y="132.2">PA29 WILC_ENABLE</text>
<text x="197" y="134.3">PA28 WILC_INTERRUPT</text>
<text x="197" y="136.3">PB25 WILC_NRST</text>
<text x="197" y="138.4">PB2 CPU_LED</text>
<text x="197" y="140.4">PB3 USER_LED</text>
<text x="197" y="142.4">PD4 USER_BUTTON</text>
<text x="18" y="154.3">FLEXCOM Pin</text>
<text x="31.9" y="154.3">mapping</text>
<text x="91" y="154.3">by</text>
<text x="18" y="156.4">FLEXCOM IO0 IO1 IO2 IO3 IO4</text>
<text x="18" y="158.4">UART TXD RXD SCK CTS RTS</text>
<text x="18" y="160.4">SPI</text>
<text x="22.3" y="160.4">MOSI MISO SPCK NPCS0 NPCS1</text>
<text x="18" y="162.5">I2C</text>
<text x="18" y="166.6">FLEXCOM0 !PA0 !PA1 !PA4 !PA3 !PA2 FLEXCOM0</text>
<text x="18" y="168.6">FLEXCOM1 !PA5 !PA6 !PC29 !PC28 !PC27 FLEXCOM1</text>
<text x="18" y="170.7">FLEXCOM2 !PA7 !PA8 PB2 !PB1 !PB0 BT_UART</text>
<text x="18" y="172.7">FLEXCOM3 !PC22 !PC23 !PC26 PC25 !PC24 LCD</text>
<text x="88.4" y="172.7">pins</text>
<text x="18" y="174.8">FLEXCOM4 !PA12 !PA11 !PC13 PA14 !PA0/7 WILC</text>
<text x="18" y="176.8">FLEXCOM5 PA22 PA21 PA23 !PA8 !PA7</text>
<text x="18" y="178.8">FLEXCOM6 PA30 PA31 - - -</text>
<text x="89.2" y="174.8">SDIO</text>
<text x="18" y="180.9">FLEXCOM7 PC0 PC1 - - - LCD</text>
<text x="18" y="182.9">FLEXCOM8 PB4 PB5 - - -</text>
<text x="18" y="185">FLEXCOM9 PC8 PC9 - - - LCD</text>
<text x="88.4" y="180.9">pins</text>
<text x="88.4" y="185">pins</text>
<text x="18" y="187">FLEXCOM10 PC16 PC17 - - - LCD</text>
<text x="18" y="189.1">FLEXCOM11 PB19 PB20 - - - QSPI</text>
<text x="18" y="191.1">FLEXCOM12 PB21 PB22 - - - QSPI</text>
<text x="88.4" y="187">pins</text>
</g>
<g font-size="1.8" fill="#0f0f0f">
<text x="167.6" y="103.8">PCK1</text>
<text x="167.6" y="106.3">PCK0</text>
<text x="124.5" y="159.7">FLEXCOM1-RXD</text>
<text x="124.5" y="162.2">FLEXCOM1-TXD</text>
<text x="123.2" y="183.8">FLEXCOM0-TXD</text>
<text x="123.2" y="181.3">FLEXCOM0-RXD</text>
</g>
</svg>
